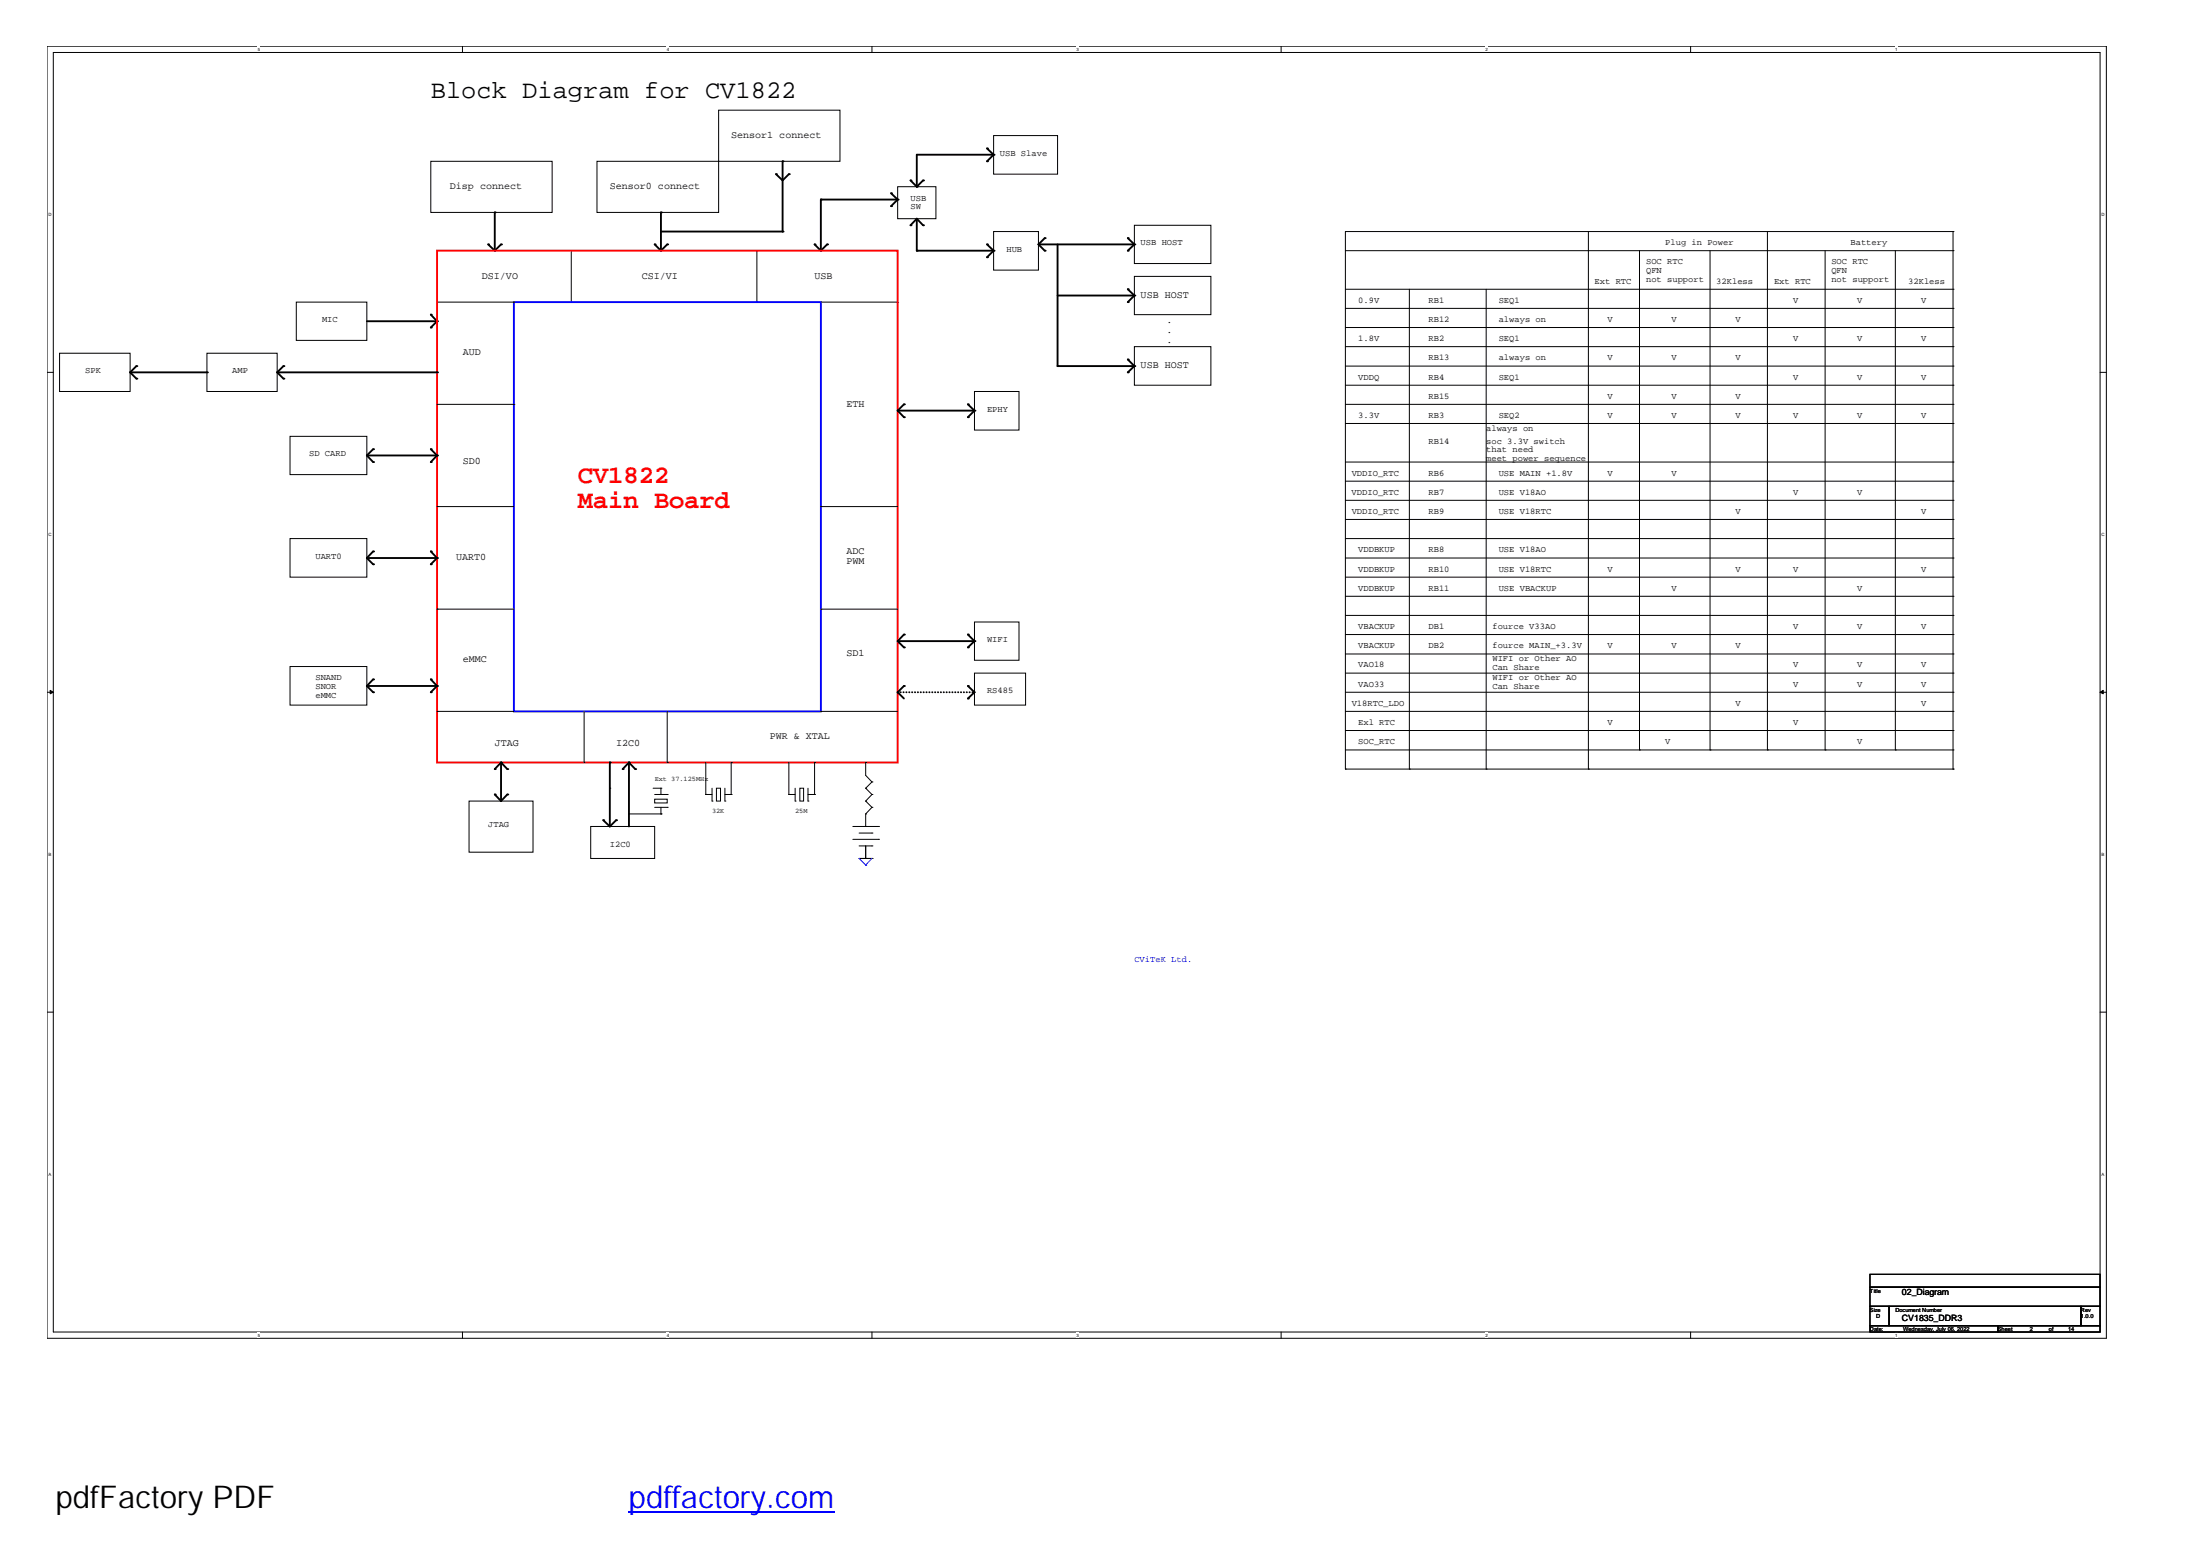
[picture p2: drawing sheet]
<svg xmlns="http://www.w3.org/2000/svg" width="297mm" height="210mm" viewBox="0 0 297 210" stroke-linecap="round" stroke-linejoin="round" font-family="sans-serif">
<path d="M6.3 6.2h278.1v174.5h-278.1zM7.2 7.1h276.3v172.7h-276.3z" fill="none" stroke="#000" stroke-width=".14"/>
<g fill="#fff">
<path d="M34.8 6.3h.3v.7h-.3z"/>
<path d="M34.8 179.9h.3v.7h-.3z"/>
</g>
<path d="M62.4 6.2v.9M62.4 179.8v.9" fill="none" stroke="#000" stroke-width=".14"/>
<g fill="#fff">
<path d="M90 6.3h.3v.7h-.3z"/>
<path d="M90 179.9h.3v.7h-.3z"/>
</g>
<path d="M117.7 6.2v.9M117.7 179.8v.9" fill="none" stroke="#000" stroke-width=".14"/>
<g fill="#fff">
<path d="M145.3 6.3h.3v.7h-.3z"/>
<path d="M145.3 179.9h.3v.7h-.3z"/>
</g>
<path d="M173 6.2v.9M173 179.8v.9" fill="none" stroke="#000" stroke-width=".14"/>
<g fill="#fff">
<path d="M200.6 6.3h.3v.7h-.3z"/>
<path d="M200.6 179.9h.3v.7h-.3z"/>
</g>
<path d="M228.3 6.2v.9M228.3 179.8v.9" fill="none" stroke="#000" stroke-width=".14"/>
<g fill="#fff">
<path d="M255.9 6.3h.3v.7h-.3z"/>
<path d="M255.9 179.9h.3v.7h-.3z"/>
<path d="M6.6 28.7h.3v.7h-.3z"/>
<path d="M283.8 28.7h.3v.7h-.3z"/>
<path d="M6.6 71.9h.3v.6h-.3z"/>
<path d="M283.8 71.9h.3v.6h-.3z"/>
</g>
<path d="M6.3 50.3h.9M283.5 50.3h.9" fill="none" stroke="#000" stroke-width=".14"/>
<g fill="#fff">
<path d="M6.6 115h.3v.7h-.3z"/>
<path d="M283.8 115h.3v.7h-.3z"/>
</g>
<path d="M6.3 93.4h.9M283.5 93.4h.9" fill="none" stroke="#000" stroke-width=".14"/>
<path d="M6.8 93.2l.4 .2-.4 .3zM283.5 93.4l.5-.2v.5z" fill="#000" stroke="#000" stroke-width=".14"/>
<g fill="#fff">
<path d="M6.6 158.2h.3v.7h-.3z"/>
<path d="M283.8 158.2h.3v.7h-.3z"/>
</g>
<g fill="none" stroke="#000" stroke-width=".14">
<path d="M97 14.9h16.4v6.9h-16.4zM134.2 18.3h8.6v5.2h-8.6zM58.2 21.8h16.3v6.9h-16.3zM77.1 33.8v7M80.6 21.8h16.4v6.9h-16.4zM102.2 33.8v7M121.2 25.2h5.2v4.3h-5.2zM134.2 31.3h6v5.2h-6zM153.2 30.4h10.3v5.2h-10.3zM153.2 37.3h10.3v5.2h-10.3zM181.7 33.8h82M181.7 39h82"/>
<path d="M190.3 39v64.8M200.7 39v64.8M214.5 31.3v72.5M221.4 33.8v67.4M230.9 33.8v67.4M238.6 31.3v69.9M246.4 33.8v67.4M255.9 33.8v67.4M263.7 31.3h.1M263.7 33.8h.1M263.7 39h.1M263.7 31.3h-82v72.5"/>
<path d="M263.7 31.3v72.5M8 47.7h9.6v5.1h-9.6zM27.9 47.7h9.5v5.1h-9.5zM39.2 58.9h10.3v5.2h-10.3zM40 40.8h9.5v5.1h-9.5zM59 40.8h10.4M59 54.6h10.4M69.4 40.8h.1M69.4 54.6h.1M77.1 40.8h.1M102.2 40.8h.1M110.8 40.8h10.4"/>
<path d="M121.2 40.8h.1M131.6 52.8h6v5.3h-6zM153.2 46.8h10.3v5.2h-10.3zM181.7 41.6h82M181.7 44.2h82M181.7 46.8h82M181.7 49.4h82M181.7 52h82M181.7 54.6h82M181.7 57.2h82M263.7 41.6h.1M263.7 44.2h.1"/>
<path d="M263.7 46.8h.1M263.7 49.4h.1M263.7 52h.1M263.7 54.6h.1M263.7 57.2h.1M39.2 72.7h10.3v5.2h-10.3zM59 68.4h.1M59 68.4h10.4M110.8 68.4h.1M110.8 68.4h10.4M181.7 62.4h82M181.7 65h82"/>
<path d="M181.7 67.5h82M181.7 70.1h82M181.7 72.7h82M181.7 75.3h82M181.7 77.9h82M263.7 62.4h.1M263.7 65h.1M263.7 67.5h.1M263.7 70.1h.1M263.7 72.7h.1M263.7 75.3h.1M263.7 77.9h.1"/>
<path d="M39.2 90h10.3v5.2h-10.3zM59 82.2h.1M59 96h.1M59 82.2h10.4M59 96h10.4M78.9 96v6.9M90.1 96v6.9M110.8 82.2h.1M110.8 96h.1M110.8 82.2h10.4M110.8 96h10.4M131.6 90.9h6.9v4.3h-6.9z"/>
<path d="M131.6 84h6v5.1h-6zM181.7 80.5h82M181.7 83.1h82M181.7 85.7h82M181.7 88.3h82M181.7 90.9h82M181.7 93.4h82M181.7 96h82M181.7 98.6h82M263.7 80.5h.1M263.7 83.1h.1M263.7 85.7h.1"/>
<path d="M263.7 88.3h.1M263.7 90.9h.1M263.7 93.4h.1M263.7 96h.1M263.7 98.6h.1M63.3 108.1h8.7v6.9h-8.7zM78.9 102.9h.1M79.8 111.6h8.6v4.3h-8.6zM84.9 109.9h4.3M88.4 107.9h1.7v.5h-1.7zM88.4 107.2h1.7M88.4 109h1.7"/>
<path d="M89.2 109.9h.1M89.2 106.4h.1M89.2 106.4v.8M89.2 109v.9M90.1 102.9h.1M90.1 109h.1M90.1 107.2h.1M95.3 107.2h.1M95.3 107.2h.8M95.3 102.9v4.3M96.1 108.1h.1M96.1 106.4v1.7"/>
<path d="M96.7 106.4h.6v1.7h-.6zM97.9 108.1h.1M97.9 107.2h.8M97.9 106.4v1.7M98.7 107.2h.1M98.7 102.9h.1M98.7 102.9v4.3M106.5 107.2h.1M106.5 102.9v4.3M106.5 107.2h.9M107.4 108.1h.1M107.4 106.4v1.7"/>
<path d="M108 106.4h.5v1.7h-.5zM109.1 108.1h.1M109.1 107.2h.9M109.1 106.4v1.7M110 107.2h.1M110 102.9h.1M110 102.9v4.3M115.1 111.6h3.5M115.1 113.3h3.5M116 112.5h1.7M116 114.2h1.7M116 115.9h1.7"/>
<path d="M116.9 102.9h.1M116.9 106.4h.1M116.9 108.1h.1M116.9 109.9h.1M116.9 111.6h.1M116.9 115.9h.1M116.9 102.9v1.8l.8 .9M116.9 109.9v1.7M116.9 114.2v1.7M116.9 106.4l.8 .8M116.9 108.1l.8 .9M117.7 105.6h.1"/>
<path d="M117.7 107.2h.1M117.7 109h.1M117.7 112.5h.1M117.7 114.2h.1M117.7 115.9h.1M117.7 105.6l-.8 .8M117.7 107.2l-.8 .9M117.7 109l-.8 .9M118.6 111.6h.1M118.6 113.3h.1M181.7 103.8h.1M181.7 101.2h82"/>
<path d="M181.7 103.8h82M190.3 103.8h.1M200.7 103.8h.1M214.5 103.8h.1M221.4 101.2h.1M230.9 101.2h.1M238.6 101.2h.1M246.4 101.2h.1M255.9 101.2h.1M263.7 103.8h.1M263.7 101.2h.1M6.3 136.6h.9"/>
<path d="M283.5 136.6h.9M252.5 172h31v1.8h-31zM252.5 173.8h31v2.5h-31zM252.5 176.3h2.6v2.7h-2.6zM252.5 179h17.2v.8h-17.2zM255.1 176.3h25.9v2.7h-25.9zM269.7 179h13.8v.8h-13.8zM281 176.3h2.5v2.7h-2.5z"/>
</g>
<g fill="none" stroke="#000" stroke-width=".25">
<path d="M65.9 33h.1M65.9 33l.9 .8M66.8 28.7h.1M66.8 28.7v5.1M67.6 33h.1M67.6 33l-.8 .8M88.4 33h.1M88.4 33l.8 .8M89.2 28.7h.1M89.2 31.3h16.5M89.2 28.7v5.1M90.1 33h.1"/>
<path d="M90.1 33l-.9 .8M104.8 23.5h.1M104.8 23.5l.9 .9 .8-.9M105.7 21.8h.1M105.7 31.3h.1M105.7 21.8v9.5M106.5 23.5h.1M110 33h.1M110 33l.8 .8M110.8 26.9h.1M110.8 26.9h10.4M110.8 26.9v6.9"/>
<path d="M111.7 33h.1M111.7 33l-.9 .8M120.3 26.1h.1M120.3 27.8h.1M120.3 26.1l.9 .8M121.2 26.9h.1M121.2 26.9l-.9 .9M122.9 24.4h.1M122.9 30.4h.1M122.9 24.4l.9 .8M123.8 25.2h.1M123.8 33.8h.1"/>
<path d="M123.8 29.5v4.3M123.8 29.5l.8 .9M123.8 29.5l-.9 .9M123.8 33.8h10.4M124.6 24.4h.1M124.6 30.4h.1M124.6 24.4l-.8 .8M133.3 20h.1M133.3 21.8h.1M133.3 33h.1M133.3 34.7h.1M133.3 20l.9 .9"/>
<path d="M133.3 33l.9 .8M134.2 20.9h.1M134.2 33.8h.1M134.2 20.9h-10.4v4.3M134.2 20.9l-.9 .9M134.2 33.8l-.9 .9M140.2 33l.9 .8M140.2 33h13M141.1 32.1h.1M141.1 33.8h.1M141.1 32.1l-.9 .9M142.8 33v16.4"/>
<path d="M142.8 39.9h10.4M152.3 32.1h.1M152.3 33.8h.1M152.3 39h.1M152.3 32.1l.9 .9M152.3 39l.9 .9M153.2 33h.1M153.2 39.9h.1M153.2 33l-.9 .8M153.2 39.9l-.9 .9M17.6 50.3l.8 .8M17.6 50.3h10.3"/>
<path d="M18.4 49.4h.1M18.4 51.1h.1M18.4 49.4l-.8 .9M27.9 50.3h.1M37.4 50.3h21.6M37.4 50.3l.9 .8M38.3 49.4h.1M38.3 51.1h.1M38.3 49.4l-.9 .9M49.5 43.4h9.5M58.2 42.5h.1M58.2 44.2h.1"/>
<path d="M58.2 42.5l.8 .9M59 43.4h.1M59 50.3h.1M59 43.4l-.8 .8M121.2 55.4h10.4M121.2 55.4l.8 .9M122 54.6h.1M122 56.3h.1M122 54.6l-.8 .8M130.7 54.6h.1M130.7 56.3h.1M130.7 54.6l.9 .8"/>
<path d="M131.6 55.4h.1M131.6 55.4l-.9 .9M142.8 49.4h.1M142.8 49.4h10.4M152.3 40.8h.1M152.3 48.5h.1M152.3 50.3h.1M152.3 48.5l.9 .9M153.2 49.4h.1M153.2 49.4l-.9 .9M49.5 61.5l.9 .9M49.5 61.5h9.5"/>
<path d="M49.5 75.3l.9 .9M49.5 75.3h9.5M50.4 60.6h.1M50.4 62.4h.1M50.4 74.4h.1M50.4 76.2h.1M50.4 60.6l-.9 .9M50.4 74.4l-.9 .9M58.2 60.6h.1M58.2 62.4h.1M58.2 74.4h.1M58.2 76.2h.1"/>
<path d="M58.2 60.6l.8 .9M58.2 74.4l.8 .9M59 61.5h.1M59 75.3h.1M59 61.5l-.8 .9M59 75.3l-.8 .9M49.5 92.6l.9 .8M49.5 92.6h9.5M50.4 91.7h.1M50.4 93.4h.1M50.4 91.7l-.9 .9M58.2 91.7h.1"/>
<path d="M58.2 93.4h.1M58.2 91.7l.8 .9M59 92.6h.1M59 92.6l-.8 .8M121.2 93.4h.1M121.2 86.5h10.4M121.2 86.5l.8 .9M121.2 93.4l.8 .9M122 85.7h.1M122 87.4h.1M122 92.6h.1M122 85.7l-.8 .8"/>
<path d="M122 92.6l-.8 .8M130.7 85.7h.1M130.7 87.4h.1M130.7 92.6h.1M130.7 94.3h.1M130.7 85.7l.9 .8M130.7 92.6l.9 .8-.9 .9M131.6 86.5h.1M131.6 86.5l-.9 .9M66.8 107.2h.1M66.8 103.8h.1M66.8 107.2l.8 .9"/>
<path d="M67.6 102.9h.1M67.6 102.9v5.2M67.6 102.9l-.8 .9M67.6 102.9l.9 .9M68.5 107.2h.1M68.5 103.8h.1M68.5 107.2l-.9 .9M81.4 110.7h.1M81.4 110.7l.9 .9M82.3 102.9h.1M82.3 102.9v8.7M83.2 110.7h.1"/>
<path d="M83.2 110.7l-.9 .9M84.1 103.8h.1M84.9 102.9h.1M84.9 102.9v8.7M84.9 102.9l-.8 .9M84.9 102.9l.9 .9M85.8 103.8h.1"/>
</g>
<path d="M69.4 40.8h41.4v55.2h-41.4z" fill="none" stroke="#00f" stroke-width=".25"/>
<path d="M59 33.8h62.2v69.1h-62.2z" fill="none" stroke="#f00" stroke-width=".25"/>
<path d="M121.2 93.4h10.4M131.6 93.4h.1" fill="none" stroke="#000" stroke-width=".25" stroke-dasharray="0 .4"/>
<path d="M82.3 106.4h.1M89.2 106.4h-6.9" fill="none" stroke="#000" stroke-width=".14" stroke-dasharray="1.1 7.1"/>
<path d="M116 115.9l.9 .9M116.9 116.8h.1M117.7 115.9l-.8 .9" fill="none" stroke="#4200ff" stroke-width=".14"/>
<path d="M84.9 204.1h27.8" fill="none" stroke="#00f" stroke-width=".21"/>
<g font-size="4.2">
<text x="6.3" y="203.6">利用pdfFactory 测试版本创建的</text>
<text x="28.7" y="203.6">PDF文档</text>
</g>
<text font-size="4.2" fill="#00f" x="84.9" y="203.6">pdffactory.com</text>
<text font-size="3.4" x="58.2" y="13.3">Block Diagram for CV1822</text>
<g font-size="3.4" fill="#f00">
<text x="78" y="65.2">CV1822</text>
<text x="78" y="68.6">Main Board</text>
</g>
<g font-size="1.4">
<text x="98.7" y="18.6">Sensor1 connect</text>
<text x="60.7" y="25.5">Disp connect</text>
<text x="82.3" y="25.5">Sensor0 connect</text>
<text x="65.1" y="37.6">DSI/VO</text>
<text x="86.7" y="37.6">CSI/VI</text>
<text x="110" y="37.6">USB</text>
<text x="154" y="40.2">USB HOST</text>
<text x="62.5" y="47.9">AUD</text>
<text x="157.5" y="43.6">.</text>
<text x="157.5" y="45">.</text>
<text x="157.5" y="46.3">.</text>
<text x="154" y="49.7">USB HOST</text>
<text x="114.3" y="54.9">ETH</text>
<text x="62.5" y="62.6">SD0</text>
<text x="61.6" y="75.6">UART0</text>
<text x="114.3" y="74.7">ADC</text>
<text x="114.3" y="76.1">PWM</text>
<text x="62.5" y="89.4">eMMC</text>
<text x="114.3" y="88.5">SD1</text>
<text x="66.8" y="100.6">JTAG</text>
<text x="83.2" y="100.6">I2C0</text>
<text x="103.9" y="99.8">PWR &amp; XTAL</text>
</g>
<g font-size="1.2">
<text x="135" y="21">USB Slave</text>
<text x="122.9" y="27.1">USB</text>
<text x="122.9" y="28.3">SW</text>
<text x="135.9" y="34">HUB</text>
<text x="154" y="33.1">USB HOST</text>
<text x="222.2" y="35.7">SOC RTC</text>
<text x="224.8" y="33.1">Plug in Power</text>
<text x="247.3" y="35.7">SOC RTC</text>
<text x="249.9" y="33.1">Battery</text>
<text x="183.4" y="40.9">0.9V</text>
<text x="192.9" y="40.9">RB1</text>
<text x="202.4" y="40.9">SEQ1</text>
<text x="215.3" y="38.3">Ext RTC</text>
<text x="222.2" y="36.9">QFN</text>
<text x="222.2" y="38.1">not support</text>
<text x="231.7" y="38.3">32Kless</text>
<text x="239.5" y="38.3">Ext RTC</text>
<text x="242.1" y="40.9">V</text>
<text x="247.3" y="36.9">QFN</text>
<text x="247.3" y="38.1">not support</text>
<text x="250.7" y="40.9">V</text>
<text x="257.6" y="38.3">32Kless</text>
<text x="259.4" y="40.9">V</text>
<text x="43.5" y="43.4">MIC</text>
<text x="183.4" y="46.1">1.8V</text>
<text x="192.9" y="43.4">RB12</text>
<text x="192.9" y="46.1">RB2</text>
<text x="202.4" y="43.4">always on</text>
<text x="202.4" y="46.1">SEQ1</text>
<text x="217" y="43.4">V</text>
<text x="225.7" y="43.4">V</text>
<text x="234.3" y="43.4">V</text>
<text x="242.1" y="46.1">V</text>
<text x="250.7" y="46.1">V</text>
<text x="259.4" y="46.1">V</text>
<text x="11.5" y="50.4">SPK</text>
<text x="31.4" y="50.4">AMP</text>
<text x="183.4" y="51.2">VDDQ</text>
<text x="192.9" y="53.8">RB15</text>
<text x="192.9" y="51.2">RB4</text>
<text x="192.9" y="48.7">RB13</text>
<text x="202.4" y="48.7">always on</text>
<text x="202.4" y="51.2">SEQ1</text>
<text x="217" y="53.8">V</text>
<text x="217" y="48.7">V</text>
<text x="225.7" y="53.8">V</text>
<text x="225.7" y="48.7">V</text>
<text x="234.3" y="53.8">V</text>
<text x="234.3" y="48.7">V</text>
<text x="242.1" y="51.2">V</text>
<text x="250.7" y="51.2">V</text>
<text x="259.4" y="51.2">V</text>
<text x="133.3" y="55.6">EPHY</text>
<text x="183.4" y="56.4">3.3V</text>
<text x="192.9" y="56.4">RB3</text>
<text x="192.9" y="59.9">RB14</text>
<text x="200.7" y="59.9">soc 3.3V switch</text>
<text x="200.7" y="58.1">always on</text>
<text x="202.4" y="56.4">SEQ2</text>
<text x="217" y="56.4">V</text>
<text x="225.7" y="56.4">V</text>
<text x="234.3" y="56.4">V</text>
<text x="242.1" y="56.4">V</text>
<text x="250.7" y="56.4">V</text>
<text x="259.4" y="56.4">V</text>
<text x="41.7" y="61.6">SD CARD</text>
<text x="182.5" y="64.2">VDDIO_RTC</text>
<text x="192.9" y="64.2">RB6</text>
<text x="200.7" y="61.1">that need</text>
<text x="200.7" y="62.2">meet power sequence</text>
<text x="202.4" y="64.2">USE MAIN +1.8V</text>
<text x="217" y="64.2">V</text>
<text x="225.7" y="64.2">V</text>
<text x="182.5" y="66.8">VDDIO_RTC</text>
<text x="182.5" y="69.4">VDDIO_RTC</text>
<text x="192.9" y="69.4">RB9</text>
<text x="192.9" y="66.8">RB7</text>
<text x="202.4" y="66.8">USE V18AO</text>
<text x="202.4" y="69.4">USE V18RTC</text>
<text x="234.3" y="69.4">V</text>
<text x="242.1" y="66.8">V</text>
<text x="250.7" y="66.8">V</text>
<text x="259.4" y="69.4">V</text>
<text x="42.6" y="75.4">UART0</text>
<text x="183.4" y="74.6">VDDBKUP</text>
<text x="183.4" y="77.1">VDDBKUP</text>
<text x="192.9" y="74.6">RB8</text>
<text x="192.9" y="77.1">RB10</text>
<text x="202.4" y="74.6">USE V18AO</text>
<text x="202.4" y="77.1">USE V18RTC</text>
<text x="217" y="77.1">V</text>
<text x="234.3" y="77.1">V</text>
<text x="242.1" y="77.1">V</text>
<text x="259.4" y="77.1">V</text>
<text x="183.4" y="79.7">VDDBKUP</text>
<text x="192.9" y="79.7">RB11</text>
<text x="202.4" y="79.7">USE VBACKUP</text>
<text x="225.7" y="79.7">V</text>
<text x="250.7" y="79.7">V</text>
<text x="133.3" y="86.6">WIFI</text>
<text x="183.4" y="84.9">VBACKUP</text>
<text x="183.4" y="87.5">VBACKUP</text>
<text x="192.9" y="84.9">DB1</text>
<text x="192.9" y="87.5">DB2</text>
<text x="201.5" y="84.9">fource V33AO</text>
<text x="201.5" y="87.5">fource MAIN_+3.3V</text>
<text x="201.5" y="89.3">WIFI or Other AO</text>
<text x="217" y="87.5">V</text>
<text x="225.7" y="87.5">V</text>
<text x="234.3" y="87.5">V</text>
<text x="242.1" y="84.9">V</text>
<text x="250.7" y="84.9">V</text>
<text x="259.4" y="84.9">V</text>
<text x="42.6" y="91.8">SNAND</text>
<text x="42.6" y="93">SNOR</text>
<text x="42.6" y="94.2">eMMC</text>
<text x="133.3" y="93.6">RS485</text>
<text x="182.5" y="95.3">V18RTC_LDO</text>
<text x="183.4" y="90.1">VAO18</text>
<text x="183.4" y="92.7">VAO33</text>
<text x="201.5" y="91.8">WIFI or Other AO</text>
<text x="201.5" y="93">Can Share</text>
<text x="201.5" y="90.4">Can Share</text>
<text x="234.3" y="95.3">V</text>
<text x="242.1" y="90.1">V</text>
<text x="242.1" y="92.7">V</text>
<text x="250.7" y="90.1">V</text>
<text x="250.7" y="92.7">V</text>
<text x="259.4" y="90.1">V</text>
<text x="259.4" y="92.7">V</text>
<text x="259.4" y="95.3">V</text>
<text x="183.4" y="97.9">Exl RTC</text>
<text x="183.4" y="100.5">SOC_RTC</text>
<text x="217" y="97.9">V</text>
<text x="224.8" y="100.5">V</text>
<text x="242.1" y="97.9">V</text>
<text x="250.7" y="100.5">V</text>
<text x="65.9" y="111.7">JTAG</text>
<text x="82.3" y="114.3">I2C0</text>
<text x="256.8" y="178.3">CV1835_DDR3</text>
<text x="256.8" y="174.9">02_Diagram</text>
</g>
<text font-size="1.2" fill="#00f" x="153.2" y="129.8">CViTeK Ltd.</text>
<g font-size=".9">
<text x="88.4" y="105.4">Ext 37.125MHz</text>
<text x="96.1" y="109.7">32K</text>
<text x="107.4" y="109.7">25M</text>
</g>
<g font-size=".8">
<text x="252.5" y="179.7">Date:</text>
<text x="252.5" y="174.5">Title</text>
<text x="252.5" y="177.1">Size</text>
<text x="253.3" y="177.9">D</text>
<text x="255.9" y="177.1">Document Number</text>
<text x="257" y="179.7">Wednesday, July 06, 2022</text>
<text x="269.7" y="179.7">Sheet</text>
<text x="274.1" y="179.7">2</text>
<text x="276.6" y="179.7">of</text>
<text x="279.2" y="179.7">14</text>
<text x="281" y="177.1">Rev</text>
<text x="281" y="177.9">1.0.0</text>
</g>
<g font-size=".6">
<text x="34.8" y="6.9">5</text>
<text x="90" y="6.9">4</text>
<text x="145.3" y="6.9">3</text>
<text x="200.6" y="6.9">2</text>
<text x="255.9" y="6.9">1</text>
<text x="6.6" y="29.2">D</text>
<text x="283.8" y="29.2">D</text>
<text x="6.6" y="72.4">C</text>
<text x="283.8" y="72.4">C</text>
<text x="6.6" y="115.6">B</text>
<text x="283.8" y="115.6">B</text>
<text x="6.6" y="158.8">A</text>
<text x="283.8" y="158.8">A</text>
<text x="34.8" y="180.4">5</text>
<text x="90" y="180.4">4</text>
<text x="145.3" y="180.4">3</text>
<text x="200.6" y="180.4">2</text>
<text x="255.9" y="180.4">1</text>
</g>
</svg>
